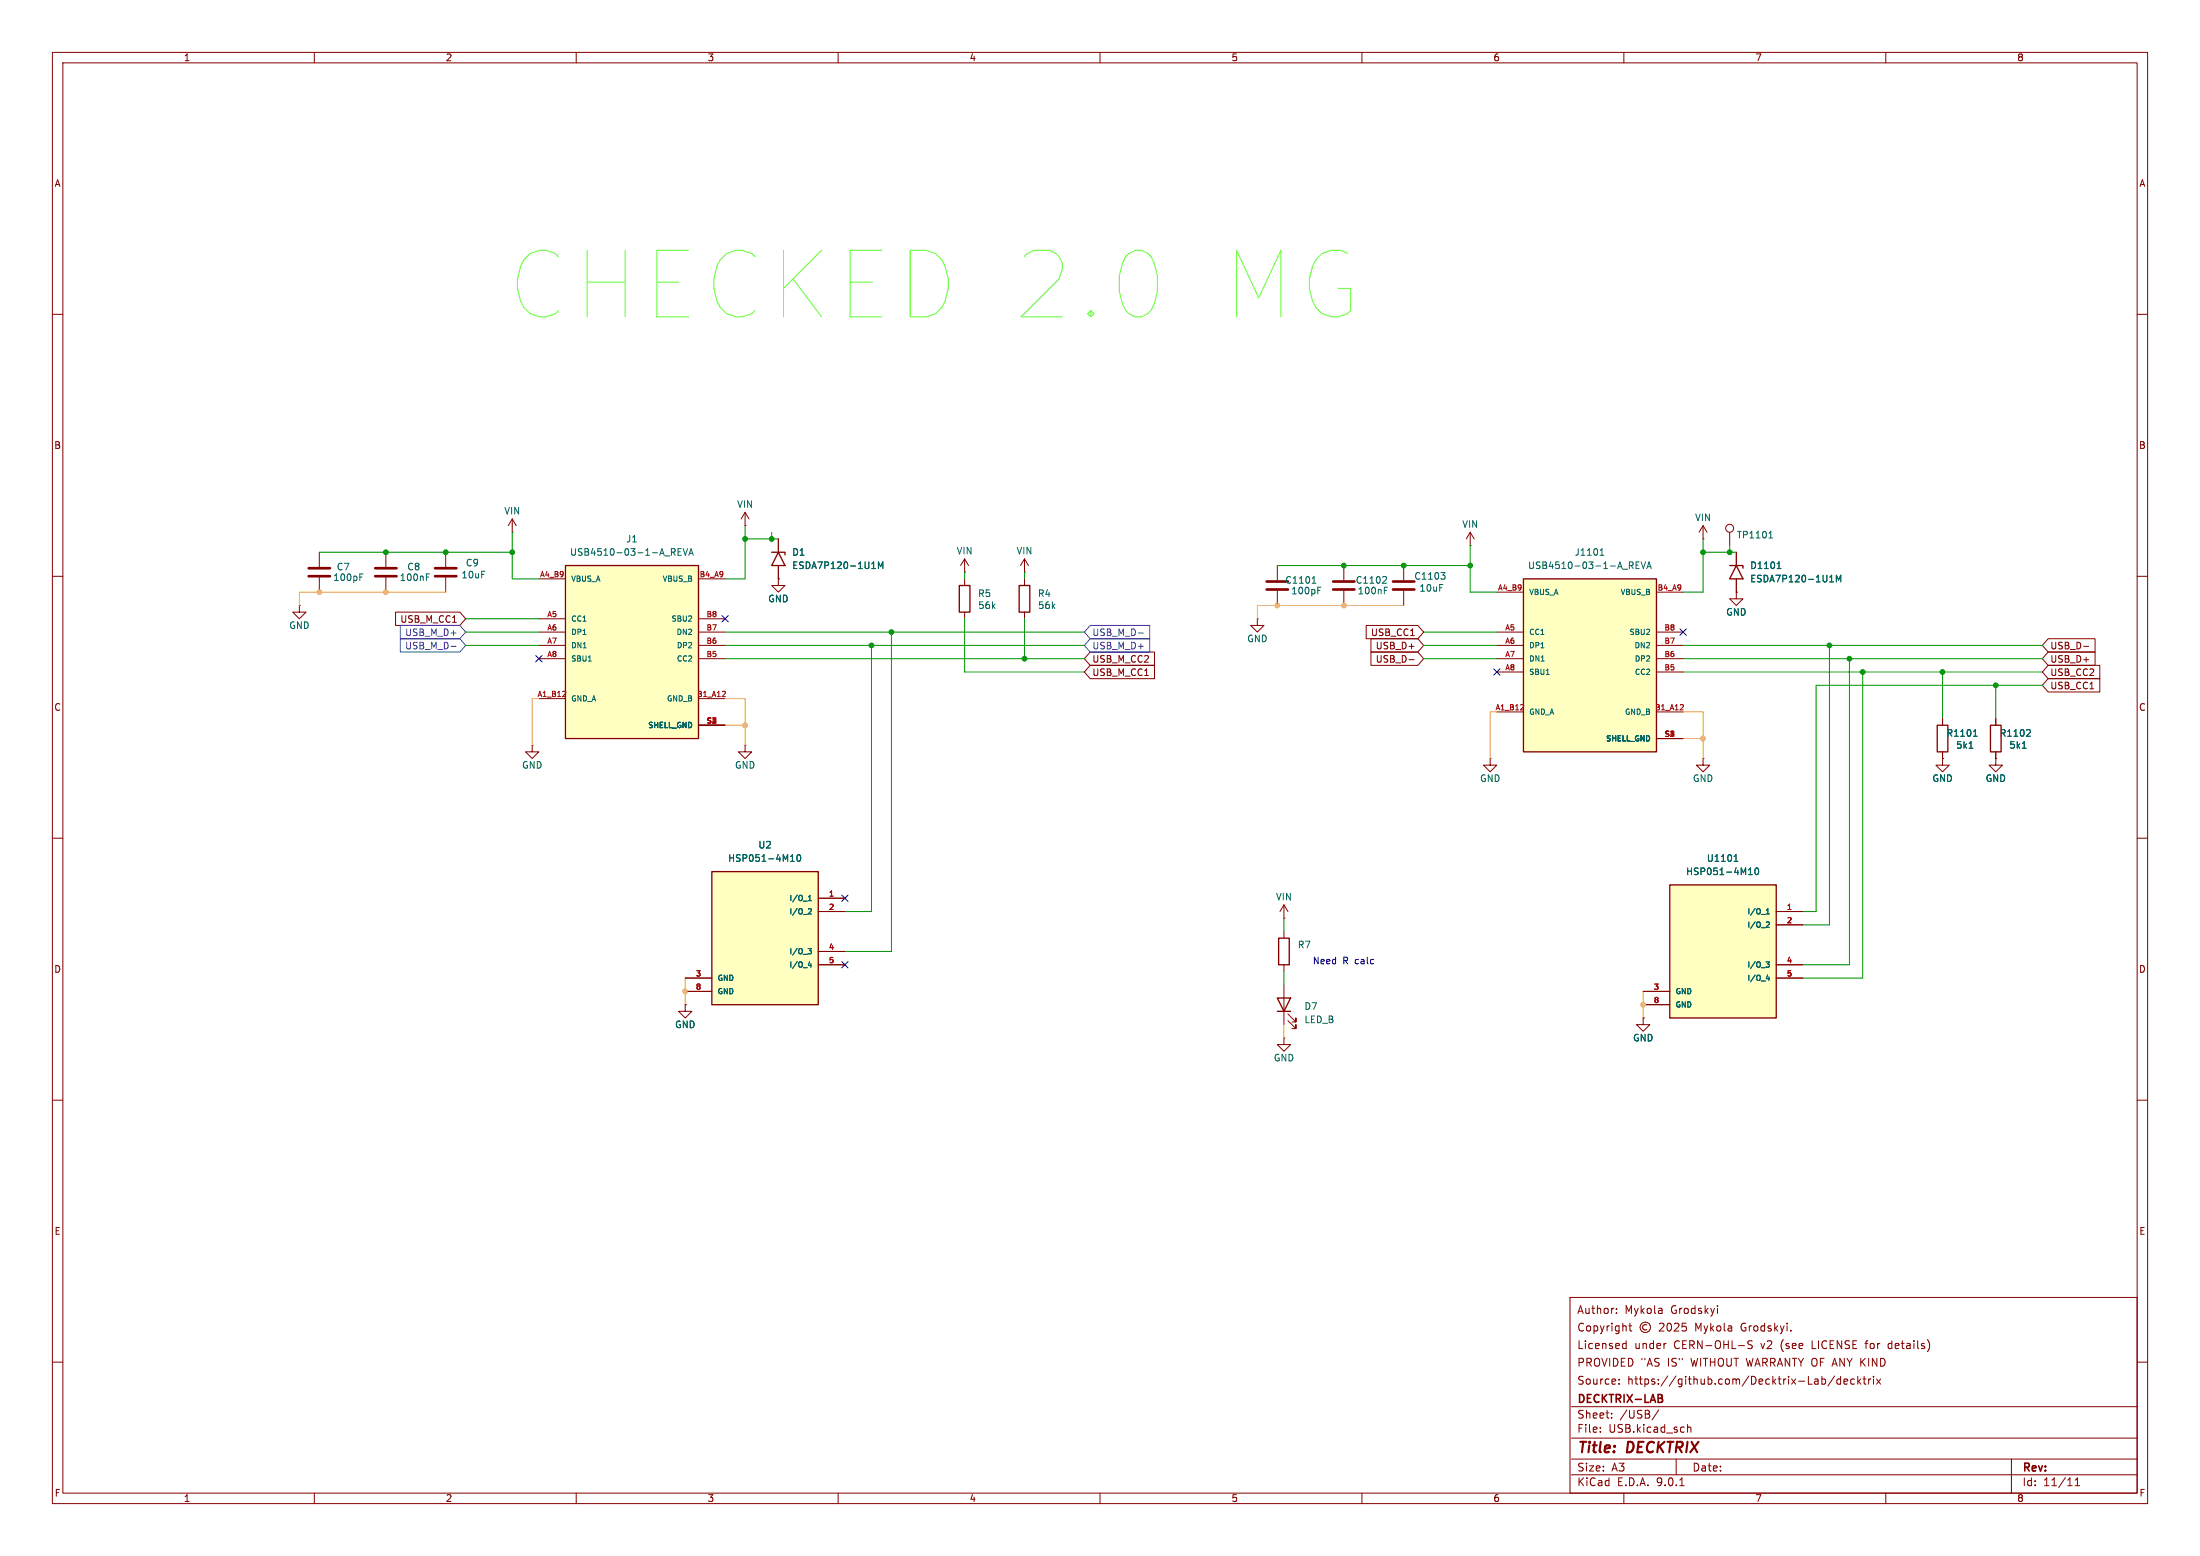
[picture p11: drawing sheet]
<svg xmlns="http://www.w3.org/2000/svg" width="420mm" height="297mm" viewBox="0 0 420 297" stroke-linecap="round" stroke-linejoin="round" font-family="sans-serif">
<g fill="none" stroke="#840000" stroke-width=".19">
<path d="M10 10h400v277h-400zM12 12h396v273h-396zM60 10v2M110 10v2M160 10v2M210 10v2M260 10v2M310 10v2M360 10v2M10 60h2M408 60h2M10 110h2"/>
<path d="M57.1 115.6v1.2h1.3l-1.3 1.3-1.2-1.3h1.2M57.1 115.6h.1M85.1 105.4v2.8M85.1 110.2v2.8M408 110h2M10 160h2M370.8 144.8v1.3h-1.2l1.2 1.2 1.3-1.2h-1.3M370.8 144.8h.1M408 160h2M245.1 175.3h.1M245.1 172.7l-.8 1.3M245.1 172.7l.8 1.3"/>
<path d="M245.1 172.7v2.6M245.1 177.8v1.3M245.1 184.2v1.2M10 210h2M408 210h2M299.7 247.6h108.3v37.4h-108.3zM308.6 250.6v.1M308.6 249.8v.1M309.9 257.3h.5M309.9 256.5h.5M310.4 255.9v1.5M310.9 253.1h.6"/>
<path d="M311.2 252.6v1.3l.3 .2M314.4 252.9a.52 .52 0 0 0-.8 .5 .52 .52 0 0 0 .8 .4M316.8 252.7l.6-.1 .2 .1 .1 .3-1 1.1h1M317.9 256.4h.2M318.4 252.7l.2-.1a.8 .8 0 0 1 .5 .7 .8 .8 0 0 1-.5 .8l-.2-.2-.2-.4zM319.7 252.7l.5-.1 .2 .1 .1 .3-.9 1.1h.9M321.9 252.6h-.7l-.1 .7 .2-.2 .5 .1 .1 .2v.5l-.2 .2-.6-.2M327.9 249.2v.2M327.9 249.7v1M334.5 256l-.6-.1-.2 .2v.4l.7 .3 .1 .3-.3 .3-.5-.1M360.5 256.6v.7M10 260h2"/>
<path d="M300 278.5h108M300 274.5h108M300 268.5h108M305.5 273.2v.2M305.5 272.5v.1M307.7 270.5v.2M307.7 269.8v.1M309.1 263.3v.1M309.1 264.1v.1M316.7 269.1l-1.3 1.9M320 278.5v3M322.2 271.9v1.5"/>
<path d="M322.2 272.5l.2-.1 .3 .1 .1 .9M347.8 263.3l.4-.1 .3 .3-.1 .6h-.6M350.2 262.6l-1.3 2M351.4 263.3l-.5-.1-.2 .3 .1 .6h.6M351.4 262.7v1.5M352 263.7l.7-.1v-.3l-.5-.1-.2 .2 .1 .7h.6M354 263.3l-.4-.1-.3 .3 .1 .6h.6M354.7 262.7v1.5M354.8 263.6l.4 .6M355.2 263.2l-.5 .6M355.7 263.2h.5M355.9 262.7v1.3l.3 .2"/>
<path d="M356.7 263.2v1M357.2 263.2l-.3 .1-.2 .2M357.7 262.7v.2M357.7 263.2v1M358.2 263.2l.8 1M359 263.2l-.8 1M384 278.5v6.5M408 260h2M60 285v2M110 285v2M160 285v2M210 285v2"/>
<path d="M260 285v2M300 281.5h108M310 285v2M320.7 283.6h.8M360 285v2M396.2 283.6h.8M396.2 282.5l.4-.4v1.5"/>
<circle cx="314.1" cy="253.4" r="1"/>
</g>
<path d="M317.3 267l.1 .2-.1 .4M317.3 266.3v.5" fill="none" stroke="#840000" stroke-width=".3"/>
<path d="M83.1 110h4M83.1 108.5h4" fill="none" stroke="#840000" stroke-width=".51"/>
<path d="M244.1 179.1h2v5.1h-2z" fill="none" stroke="#840000" stroke-width=".25"/>
<path d="M290.8 110.5h25.4v33h-25.4z" fill="#ffffc2"/>
<path d="M147.3 105.4h2.6v.5M148.6 105.4l1.3 2.6h-2.6zM183.1 111.8h2.1v5h-2.1zM290.8 110.5h25.4v33h-25.4zM369.8 138.4h2.1v5.1h-2.1zM243.8 190.5h2.6l-1.3 2.5zM243.8 193h2.6" fill="none" stroke="#840000" stroke-width=".25"/>
<g fill="none" stroke="#840000" stroke-width=".19">
<path d="M97.8 99.1l-.8 1.2M97.8 99.1l.8 1.2M97.8 99.1v2.5M142.2 97.8l-.7 1.3M142.2 97.8l.8 1.3M142.2 97.8v2.5M61 105.4v2.8M61 110.2v2.8M73.7 105.4v2.8M73.7 110.2v2.8M97.8 101.6h.1M142.2 100.3h.1"/>
<path d="M148.6 110.5v1.3h1.3l-1.3 1.2-1.3-1.2h1.3M148.6 110.5h.1M148.6 102.9v2.5M148.6 108v2.5M184.1 109.2h.1M184.1 106.7l-.7 1.3M184.1 106.7l.8 1.3M184.1 106.7v2.5M184.1 110.5v1.3M184.1 116.8v1.3M195.6 109.2h.1M195.6 106.7l-.8 1.3"/>
<path d="M195.6 106.7l.7 1.3M195.6 106.7v2.5M243.8 108v2.7M243.8 112.8v2.8M256.5 108v2.7M256.5 112.8v2.8M268 108v2.7M268 112.8v2.8M280.7 104.1h.1M280.7 101.6l-.8 1.3M280.7 101.6l.7 1.3M280.7 101.6v2.5"/>
<path d="M285.7 113h5.1M316.2 113h5.1M325.1 102.9h.1M325.1 100.3l-.7 1.3M325.1 100.3l.8 1.3M325.1 100.3v2.6M285.7 120.7h5.1M285.7 123.2h5.1M285.7 125.7h5.1M285.7 128.3h5.1M285.7 135.9h5.1M316.2 120.7h5.1"/>
<path d="M316.2 123.2h5.1M316.2 125.7h5.1M316.2 128.3h5.1M316.2 135.9h5.1M370.8 137.2v1.2M284.5 144.8v1.3h1.2l-1.2 1.2-1.3-1.2h1.3M284.5 144.8h.1M316.2 141h5.1M325.1 144.8v1.3h1.3l-1.3 1.2-1.3-1.2h1.3M325.1 144.8h.1M370.8 143.5v1.3M130.8 191.8v1.2h-1.3l1.3 1.3 1.3-1.3h-1.3"/>
<path d="M130.8 191.8h.1M245.1 198.1v1.3h-1.3l1.3 1.3 1.3-1.3h-1.3M245.1 198.1h.1M245.1 188v7.6M245.9 194.8l1.5 1.5v-.7v.7h-.8M245.9 193.5l1.5 1.6v-.8v.8h-.8M313.7 194.3v1.3h-1.3l1.3 1.3 1.3-1.3h-1.3M313.7 194.3h.1"/>
</g>
<g fill="none" stroke="#006464" stroke-width=".19">
<path d="M68.7 110.2h.4M68.7 109.5h.6M81.4 110.2h.4M81.4 109.5h.6M166.4 108.5h.7M167.7 108.5v-1.2l.4 .9 .4-.9v1.2M250.5 111.3h.7M250.6 110.4l.3-.3v1.2M251.6 112.7h.4M251.6 112.1h.6M264.3 112.7h.4M264.3 112.1h.6"/>
<path d="M264.4 110.1l.3 .2-.1 .3-.7 .7h.8M275.1 109.3h.8l-.5 .5M275.6 109.8l.3 .2v.3l-.3 .3M305.5 106h.7M305.6 105l.2-.3v1.3M311.1 107.3h.4l.3 .2-.1 .4h-.6M311.4 107.9l.4 .6M312.3 107.9h.5M312.9 107.3h-.6v1.2h.6M313.3 107.3l.4 1.2 .4-1.2M314.4 108.5l.4-1.2 .4 1.2M314.5 108.2h.6"/>
<path d="M295.2 128.7h.6M376.9 139.6l.2-.3v1.2M375.9 142.8h.7M376.7 140.5h.8"/>
</g>
<path d="M290.2 135.5h.7M290.8 134.6v.3M320.7 135.5h.7M321.3 134.6v.3" fill="none" stroke="#a90000" stroke-width=".19"/>
<path d="M58.9 108.5h4.1M58.9 110h4.1M71.6 108.5h4.1M71.6 110h4.1M241.8 111h4.1M241.8 112.5h4.1M254.5 111h4.1M254.5 112.5h4.1M265.9 111h4.1M265.9 112.5h4.1" fill="none" stroke="#840000" stroke-width=".51"/>
<path d="M318.8 168.9h20.3v25.4h-20.3z" fill="#ffffc2"/>
<path d="M194.6 111.8h2v5h-2zM330.2 108h2.5v.5M331.5 108l1.2 2.5h-2.5zM380 138.4h2v5.1h-2zM318.8 168.9h20.3v25.4h-20.3z" fill="none" stroke="#840000" stroke-width=".25"/>
<g fill="none" stroke="#840000" stroke-width=".19">
<path d="M195.6 110.5v1.3M195.6 116.8v1.3M330.2 101.6v2.5M331.5 113v1.3h1.2l-1.2 1.3-1.3-1.3h1.3M331.5 113h.1M331.5 105.4v2.6M331.5 110.5v2.5M381 137.2v1.2M381 144.8v1.3h-1.3l1.3 1.2 1.3-1.2h-1.3M381 144.8h.1M381 143.5v1.3M339.1 174h5.1"/>
<path d="M339.1 176.5h5.1M313.7 189.2h5.1M313.7 191.8h5.1M339.1 184.2h5.1M339.1 186.7h5.1"/>
<circle cx="330.2" cy="100.8" r=".76"/>
</g>
<g fill="none" stroke="#006464" stroke-width=".19">
<path d="M337.7 102.7h.7M337.9 101.6l.2-.2v1.3M339.3 108.5h.7M339.4 107.6l.2-.3v1.2M349.3 111.1h.7M350.6 111.1v-1.3l.4 .9 .4-.9v1.3M387.4 139.3l.2 .2v.3l-.8 .7h.8M386.1 142.8h.7M331 164.4h.8M331.2 163.4l.2-.3v1.3M333.8 166.9h.7M333.9 166l.3-.3v1.2"/>
<path d="M335.2 165.7h.1a.68 .68 0 0 1 .5 .6 .68 .68 0 0 1-.5 .6 .84 .84 0 0 1-.1-1.2zM337.2 174.5h.6M337.2 173.7l.3-.3v1.1M337.3 176h.4l.1 .3-.6 .7h.6M337.2 183.6h.6l-.4 .4 .3 .1 .1 .3-.2 .2h-.3M337.4 186.1l-.2 .7h.6M337.7 186.5v.7"/>
</g>
<path d="M107.9 108h25.4v33h-25.4z" fill="#ffffc2"/>
<path d="M107.9 108h25.4v33h-25.4z" fill="none" stroke="#840000" stroke-width=".25"/>
<g fill="none" stroke="#840000" stroke-width=".19">
<path d="M102.9 110.5h5M102.9 118.1h5M133.3 110.5h5.1M133.3 118.1h5.1M240 118.1v1.3h1.3l-1.3 1.3-1.2-1.3h1.2M240 118.1h.1M102.9 120.7h5M102.9 123.2h5M102.9 125.7h5M102.9 133.4h5M133.3 120.7h5.1M133.3 123.2h5.1"/>
<path d="M133.3 125.7h5.1M133.3 133.4h5.1M133.3 138.4h5.1M101.6 142.2v1.3h1.3l-1.3 1.3-1.3-1.3h1.3M101.6 142.2h.1M142.2 142.2v1.3h1.3l-1.3 1.3-1.2-1.3h1.2M142.2 142.2h.1"/>
</g>
<path d="M128.2 104.7h.5l.2 .3-.1 .3-.6 .1M128.5 105.4l.4 .6M129.4 105.3h.5M130.1 104.7h-.7v1.3h.7M130.4 104.7l.4 1.3 .5-1.3M131.5 106l.4-1.3 .5 1.3M131.6 105.6h.6M112.3 126.2h.6" fill="none" stroke="#006464" stroke-width=".19"/>
<path d="M107.4 133h.6M107.9 132v.4M137.8 133h.7M138.4 132v.4" fill="none" stroke="#a90000" stroke-width=".19"/>
<path d="M135.9 166.4h20.3v25.4h-20.3z" fill="#ffffc2"/>
<path d="M135.9 166.4h20.3v25.4h-20.3z" fill="none" stroke="#840000" stroke-width=".25"/>
<g fill="none" stroke="#840000" stroke-width=".19">
<path d="M75.5 116.8h12.3l1.1 1.3-1.1 1.3h-12.3zM148.6 110.5h.1M148.6 102.9v2.5M148.6 108v2.5M260.8 119.4h9.9l1.1 1.3-1.1 1.2h-9.9zM331.5 113h.1M331.5 105.4v2.6M331.5 110.5v2.5M208.1 124.5h12.3v2.5h-12.3l-1.1-1.3zM208.1 127h12.3v2.5h-12.3l-1.1-1.2zM261.7 121.9h9l1.1 1.3-1.1 1.3h-9zM261.7 124.5h9l1.1 1.2-1.1 1.3h-9z"/>
<path d="M269 125.9h.9M370.8 137.2v1.2M381 137.2v1.2M391 121.9h9v2.6h-9l-1.1-1.3zM391 129.5h9.9v2.6h-9.9l-1.1-1.3zM391 127h9.9v2.5h-9.9l-1.1-1.2zM391 124.5h9v2.5h-9l-1.1-1.3zM397.8 123.4h.9M370.8 144.8h.1M370.8 143.5v1.3M381 144.8h.1M381 143.5v1.3"/>
<path d="M156.2 171.5h5.1M156.2 174h5.1M339.1 174h5.1M339.1 176.5h5.1M130.8 191.8h.1M130.8 186.7h5.1M130.8 189.2h5.1M156.2 181.6h5.1M156.2 184.2h5.1M313.7 194.3h.1M313.7 189.2h5.1M313.7 191.8h5.1"/>
<path d="M339.1 184.2h5.1M339.1 186.7h5.1"/>
</g>
<g fill="none" stroke="#006464" stroke-width=".19">
<path d="M166.4 108.5h.7M167.7 108.5v-1.2l.4 .9 .4-.9v1.2M339.3 108.5h.7M339.4 107.6l.2-.3v1.2M349.3 111.1h.7M350.6 111.1v-1.3l.4 .9 .4-.9v1.3M376.9 139.6l.2-.3v1.2M387.4 139.3l.2 .2v.3l-.8 .7h.8M375.9 142.8h.7M376.7 140.5h.8M386.1 142.8h.7M150.9 164.4h.7"/>
<path d="M151 163.4l.3-.3v1.3M152.3 163.2l.1-.1a.68 .68 0 0 1 .5 .7 .68 .68 0 0 1-.5 .6 .84 .84 0 0 1-.1-1.2zM154.3 171.9h.6M154.3 171.2l.3-.3v1M154.5 173.4l.3 .1 .1 .2-.6 .8h.6M331 164.4h.8M331.2 163.4l.2-.3v1.3M333.8 166.9h.7M333.9 166l.3-.3v1.2M335.2 165.7h.1a.68 .68 0 0 1 .5 .6 .68 .68 0 0 1-.5 .6 .84 .84 0 0 1-.1-1.2zM337.2 174.5h.6M337.2 173.7l.3-.3v1.1"/>
<path d="M337.3 176h.4l.1 .3-.6 .7h.6M154.3 181.1h.6l-.3 .3 .3 .1v.4l-.2 .2h-.3M154.6 183.5l-.3 .8h.6M154.8 183.9v.7M337.2 183.6h.6l-.4 .4 .3 .1 .1 .3-.2 .2h-.3M337.4 186.1l-.2 .7h.6M337.7 186.5v.7"/>
</g>
<path d="M76.4 119.4h11.4l1.1 1.3-1.1 1.2h-11.4zM208.1 119.4h11.4v2.5h-11.4l-1.1-1.2zM76.4 121.9h11.4l1.1 1.3-1.1 1.3h-11.4zM86.1 123.4h1M208.1 121.9h11.4v2.6h-11.4l-1.1-1.3zM217.3 120.8h1" fill="none" stroke="#2a37ff" stroke-width=".19"/>
<g fill="none" stroke="#009600" stroke-width=".19">
<path d="M61 105.4h36.8M88.9 118.1h14M97.8 101.6v8.9h5.1M142.2 100.3v10.2h-3.8M142.2 102.9h6.4M147.3 101.6v1.3M184.1 118.1v10.2h22.9M184.1 109.2v1.3M195.6 109.2v1.3M195.6 118.1v7.6M243.8 108h36.9M280.7 104.1v8.9h5"/>
<path d="M325.1 102.9v10.1h-3.8M325.1 105.4h6.4M330.2 104.1v1.3M88.9 120.7h14M88.9 123.2h14M138.4 120.7h68.6M138.4 125.7h68.6M138.4 123.2h68.6M166.4 123.2v50.8h-5.1M170.2 120.7v60.9h-8.9M271.8 120.7h13.9M271.8 125.7h13.9"/>
<path d="M271.8 123.2h13.9M321.3 125.7h68.6M321.3 123.2h68.6M321.3 128.3h68.6M349.2 123.2v53.3h-5M353.1 125.7v58.5h-8.9M355.6 128.3v58.4h-11.4M370.8 128.3v8.9M381 130.8v6.4M389.9 130.8h-43.2v43.2h-2.5M245.1 175.3v2.5M245.1 185.4v2.6"/>
</g>
<path d="M85.1 113h-28v2.6M268 115.6h-28v2.5M102.9 133.4h-1.3v8.8M138.4 133.4h3.8v8.8M138.4 138.4h3.8M285.7 135.9h-1.2v8.9M321.3 135.9h3.8v8.9M321.3 141h3.8M130.8 186.7v5.1M245.1 195.6v2.5M313.7 189.2v5.1" fill="none" stroke="#ffac18" stroke-width=".19"/>
<path d="M137.8 117.5l1.2 1.2M139 117.5l-1.2 1.2M102.3 125.1l1.2 1.2M103.5 125.1l-1.2 1.2M285.1 127.7l1.3 1.2M286.4 127.7l-1.3 1.2M320.7 120l1.2 1.3M321.9 120l-1.2 1.3M160.7 170.8l1.2 1.3M161.9 170.8l-1.2 1.3M160.7 183.5l1.2 1.3M161.9 183.5l-1.2 1.3" fill="none" stroke="#000084" stroke-width=".19"/>
<g fill="#009600" stroke="#009600" stroke-width=".19">
<circle cx="97.8" cy="105.4" r=".46"/>
<circle cx="73.7" cy="105.4" r=".46"/>
<circle cx="85.1" cy="105.4" r=".46"/>
<circle cx="256.5" cy="108" r=".46"/>
<circle cx="268" cy="108" r=".46"/>
<circle cx="325.1" cy="105.4" r=".46"/>
<circle cx="330.2" cy="105.4" r=".46"/>
<circle cx="280.7" cy="108" r=".46"/>
<circle cx="147.3" cy="102.9" r=".46"/>
<circle cx="166.4" cy="123.2" r=".46"/>
<circle cx="353.1" cy="125.7" r=".46"/>
<circle cx="370.8" cy="128.3" r=".46"/>
<circle cx="349.2" cy="123.2" r=".46"/>
<circle cx="355.6" cy="128.3" r=".46"/>
<circle cx="381" cy="130.8" r=".46"/>
<circle cx="170.2" cy="120.7" r=".46"/>
<circle cx="195.6" cy="125.7" r=".46"/>
<circle cx="142.2" cy="102.9" r=".46"/>
</g>
<g fill="#ffac18" stroke="#ffac18" stroke-width=".19">
<circle cx="73.7" cy="113" r=".46"/>
<circle cx="61" cy="113" r=".46"/>
<circle cx="256.5" cy="115.6" r=".46"/>
<circle cx="313.7" cy="191.8" r=".46"/>
<circle cx="243.8" cy="115.6" r=".46"/>
<circle cx="325.1" cy="141" r=".46"/>
<circle cx="142.2" cy="138.4" r=".46"/>
<circle cx="130.8" cy="189.2" r=".46"/>
</g>
<g font-size="17.7" fill="#61ff33">
<text x="97.4" y="61.2">CHECKED 2.0</text>
<text x="229.9" y="61.2">MG</text>
</g>
<g font-size="2.8" fill="#840000">
<text x="301" y="277.9">Title:</text>
<text x="310.6" y="277.9">DECKTRIX</text>
</g>
<g font-size="2.1" fill="#840000">
<text x="301" y="251">Author:</text>
<text x="310.1" y="251">Mykola</text>
<text x="319" y="251">Grodskyi</text>
<text x="301" y="254.4">Copyright</text>
<text x="301" y="257.7">Licensed</text>
<text x="312" y="257.7">under</text>
<text x="319.6" y="257.7">CERN-OHL-S</text>
<text x="323.7" y="254.4">Mykola</text>
<text x="332.6" y="254.4">Grodskyi.</text>
<text x="336.3" y="257.7">v2</text>
<text x="340.2" y="257.7">(see</text>
<text x="346.3" y="257.7">LICENSE</text>
<text x="356.7" y="257.7">for</text>
<text x="361.2" y="257.7">details)</text>
<text x="301" y="261.1">PROVIDED &quot;AS</text>
<text x="318.4" y="261.1">IS&quot;</text>
<text x="323" y="261.1">WITHOUT WARRANTY OF ANY KIND</text>
<text x="301" y="268.2">DECKTRIX-LAB</text>
<text x="301" y="264.5">Source:</text>
<text x="310.6" y="264.5">https://github.com/Decktrix-Lab/decktrix</text>
<text x="301" y="273.7">File:</text>
<text x="301" y="271">Sheet:</text>
<text x="307.1" y="273.7">USB.kicad_sch</text>
<text x="309.2" y="271">/USB/</text>
<text x="301" y="281.1">Size:</text>
<text x="307.6" y="281.1">A3</text>
<text x="323" y="281.1">Date:</text>
<text x="386" y="281.3">Rev:</text>
<text x="301" y="283.9">KiCad</text>
<text x="308.7" y="283.9">E.D.A.</text>
<text x="316.3" y="283.9">9.0.1</text>
<text x="386" y="283.9">Id:</text>
<text x="390.1" y="283.9">11/11</text>
</g>
<g font-size="1.8" fill="#840000">
<text x="35" y="11.9">1</text>
<text x="85" y="11.9">2</text>
<text x="135" y="11.9">3</text>
<text x="185" y="11.9">4</text>
<text x="235" y="11.9">5</text>
<text x="285" y="11.9">6</text>
<text x="335" y="11.9">7</text>
<text x="385" y="11.9">8</text>
<text x="10.3" y="35.9">A</text>
<text x="408.3" y="35.9">A</text>
<text x="10.3" y="85.9">B</text>
<text x="408.2" y="85.9">B</text>
<text x="76.3" y="119.1">USB_M_CC1</text>
<text x="261.6" y="121.6">USB_CC1</text>
<text x="262.5" y="124.1">USB_D+</text>
<text x="391.3" y="124.1">USB_D-</text>
<text x="208.4" y="126.7">USB_M_CC2</text>
<text x="208.4" y="129.2">USB_M_CC1</text>
<text x="262.5" y="126.7">USB_D-</text>
<text x="391.3" y="131.8">USB_CC1</text>
<text x="391.3" y="129.2">USB_CC2</text>
<text x="391.3" y="126.7">USB_D+</text>
<text x="10.3" y="135.9">C</text>
<text x="408.2" y="135.9">C</text>
<text x="10.3" y="185.9">D</text>
<text x="408.2" y="185.9">D</text>
<text x="10.3" y="235.9">E</text>
<text x="408.3" y="235.9">E</text>
<text x="10.3" y="285.9">F</text>
<text x="35" y="286.9">1</text>
<text x="85" y="286.9">2</text>
<text x="135" y="286.9">3</text>
<text x="185" y="286.9">4</text>
<text x="235" y="286.9">5</text>
<text x="285" y="286.9">6</text>
<text x="335" y="286.9">7</text>
<text x="385" y="286.9">8</text>
<text x="408.3" y="285.9">F</text>
</g>
<g font-size="1.8" fill="#006464">
<text x="96.2" y="98.4">VIN</text>
<text x="140.6" y="97.1">VIN</text>
<text x="279.1" y="100.9">VIN</text>
<text x="323.5" y="99.7">VIN</text>
<text x="108.7" y="106.3">USB4510-03-1-A_REVA</text>
<text x="119.5" y="103.7">J1</text>
<text x="151.1" y="106.3">D1</text>
<text x="182.5" y="106">VIN</text>
<text x="194" y="106">VIN</text>
<text x="300.5" y="106.3">J1101</text>
<text x="331.5" y="103">TP1101</text>
<text x="63.5" y="111.1">100pF</text>
<text x="64.2" y="109.1">C7</text>
<text x="76.2" y="111.1">100nF</text>
<text x="77.7" y="109.1">C8</text>
<text x="88" y="110.6">10uF</text>
<text x="88.8" y="108.3">C9</text>
<text x="151.1" y="108.8">ESDA7P120-1U1M</text>
<text x="245.3" y="111.6">C1101</text>
<text x="246.4" y="113.6">100pF</text>
<text x="258.7" y="111.6">C1102</text>
<text x="259.1" y="113.6">100nF</text>
<text x="269.9" y="110.8">C1103</text>
<text x="270.9" y="113.1">10uF</text>
<text x="291.6" y="108.8">USB4510-03-1-A_REVA</text>
<text x="334" y="108.8">D1101</text>
<text x="334" y="111.4">ESDA7P120-1U1M</text>
<text x="146.6" y="115.2">GND</text>
<text x="186.6" y="114.1">R5</text>
<text x="186.6" y="116.4">56k</text>
<text x="198" y="114.1">R4</text>
<text x="198.1" y="116.4">56k</text>
<text x="329.4" y="117.7">GND</text>
<text x="55.1" y="120.2">GND</text>
<text x="238" y="122.8">GND</text>
<text x="371.5" y="140.8">R1101</text>
<text x="373.3" y="143.1">5k1</text>
<text x="381.7" y="140.8">R1102</text>
<text x="383.5" y="143.1">5k1</text>
<text x="99.6" y="146.9">GND</text>
<text x="140.2" y="146.9">GND</text>
<text x="282.4" y="149.5">GND</text>
<text x="323.1" y="149.5">GND</text>
<text x="368.8" y="149.5">GND</text>
<text x="379" y="149.5">GND</text>
<text x="138.9" y="164.7">HSP051-4M10</text>
<text x="144.7" y="162.2">U2</text>
<text x="321.8" y="167.2">HSP051-4M10</text>
<text x="325.7" y="164.7">U1101</text>
<text x="243.5" y="172.1">VIN</text>
<text x="247.7" y="181.2">R7</text>
<text x="128.8" y="196.4">GND</text>
<text x="248.9" y="193">D7</text>
<text x="248.9" y="195.5">LED_B</text>
<text x="243.1" y="202.8">GND</text>
<text x="311.7" y="199">GND</text>
</g>
<g font-size="1.8" fill="#2a37ff">
<text x="77.2" y="124.1">USB_M_D-</text>
<text x="77.2" y="121.6">USB_M_D+</text>
<text x="208.4" y="121.6">USB_M_D-</text>
<text x="208.4" y="124.1">USB_M_D+</text>
</g>
<g font-size="1.8" fill="#0000c2">
<text x="250.5" y="184.3">Need</text>
<text x="256.3" y="184.3">R calc</text>
</g>
<g font-size="1.4" fill="#a90000">
<text x="103" y="110.2">A4_B9</text>
<text x="133.5" y="110.2">B4_A9</text>
<text x="285.9" y="112.8">A4_B9</text>
<text x="316.3" y="112.8">B4_A9</text>
<text x="104.4" y="117.9">A5</text>
<text x="134.8" y="117.9">B8</text>
<text x="104.4" y="120.4">A6</text>
<text x="104.4" y="122.9">A7</text>
<text x="104.4" y="125.5">A8</text>
<text x="134.8" y="120.4">B7</text>
<text x="134.8" y="122.9">B6</text>
<text x="134.8" y="125.5">B5</text>
<text x="287.2" y="120.4">A5</text>
<text x="287.2" y="122.9">A6</text>
<text x="287.2" y="125.5">A7</text>
<text x="317.7" y="120.4">B8</text>
<text x="317.7" y="122.9">B7</text>
<text x="317.7" y="125.5">B6</text>
<text x="287.2" y="128">A8</text>
<text x="317.7" y="128">B5</text>
<text x="102.5" y="133.1">A1_B12</text>
<text x="133" y="133.1">B1_A12</text>
<text x="285.4" y="135.6">A1_B12</text>
<text x="315.9" y="135.6">B1_A12</text>
<text x="134.8" y="138.2">S1</text>
<text x="135.7" y="138.2">2</text>
<text x="317.7" y="140.7">S1</text>
<text x="318.6" y="140.7">2</text>
<text x="158.1" y="171.2">1</text>
<text x="158.1" y="173.7">2</text>
<text x="341" y="173.7">1</text>
<text x="341" y="176.3">2</text>
<text x="158.1" y="181.4">4</text>
<text x="158.1" y="183.9">5</text>
<text x="341" y="183.9">4</text>
<text x="132.7" y="186.4">3</text>
<text x="132.7" y="189">8</text>
<text x="315.6" y="189">3</text>
<text x="315.6" y="191.5">8</text>
<text x="341" y="186.4">5</text>
</g>
<g font-size="1.4" fill="#006464">
<text x="109" y="111.2">VBUS_A</text>
<text x="126.4" y="111.2">VBUS_B</text>
<text x="291.8" y="113.8">VBUS_A</text>
<text x="309.3" y="113.8">VBUS_B</text>
<text x="109" y="118.8">CC1</text>
<text x="128.1" y="118.8">SBU2</text>
<text x="109" y="121.4">DP1</text>
<text x="109" y="123.9">DN1</text>
<text x="129" y="121.4">DN2</text>
<text x="129.1" y="123.9">DP2</text>
<text x="291.8" y="121.4">CC1</text>
<text x="291.8" y="123.9">DP1</text>
<text x="310.9" y="121.4">SBU2</text>
<text x="311.9" y="123.9">DN2</text>
<text x="109" y="126.5">SBU1</text>
<text x="129.1" y="126.5">CC2</text>
<text x="291.8" y="126.5">DN1</text>
<text x="291.8" y="129">SBU1</text>
<text x="312" y="126.5">DP2</text>
<text x="312" y="129">CC2</text>
<text x="109" y="134.1">GND_A</text>
<text x="127.2" y="134.1">GND_B</text>
<text x="291.8" y="136.6">GND_A</text>
<text x="310.1" y="136.6">GND_B</text>
<text x="123.6" y="139.2">SHELL_GND</text>
<text x="306.5" y="141.7">SHELL_GND</text>
<text x="150.6" y="172.2">I/O_1</text>
<text x="150.6" y="174.7">I/O_2</text>
<text x="333.5" y="174.7">I/O_1</text>
<text x="333.5" y="177.3">I/O_2</text>
<text x="150.6" y="182.3">I/O_3</text>
<text x="150.6" y="184.9">I/O_4</text>
<text x="333.5" y="184.9">I/O_3</text>
<text x="136.9" y="187.4">GND</text>
<text x="136.9" y="190">GND</text>
<text x="319.8" y="190">GND</text>
<text x="333.5" y="187.4">I/O_4</text>
<text x="319.8" y="192.5">GND</text>
</g>
</svg>
